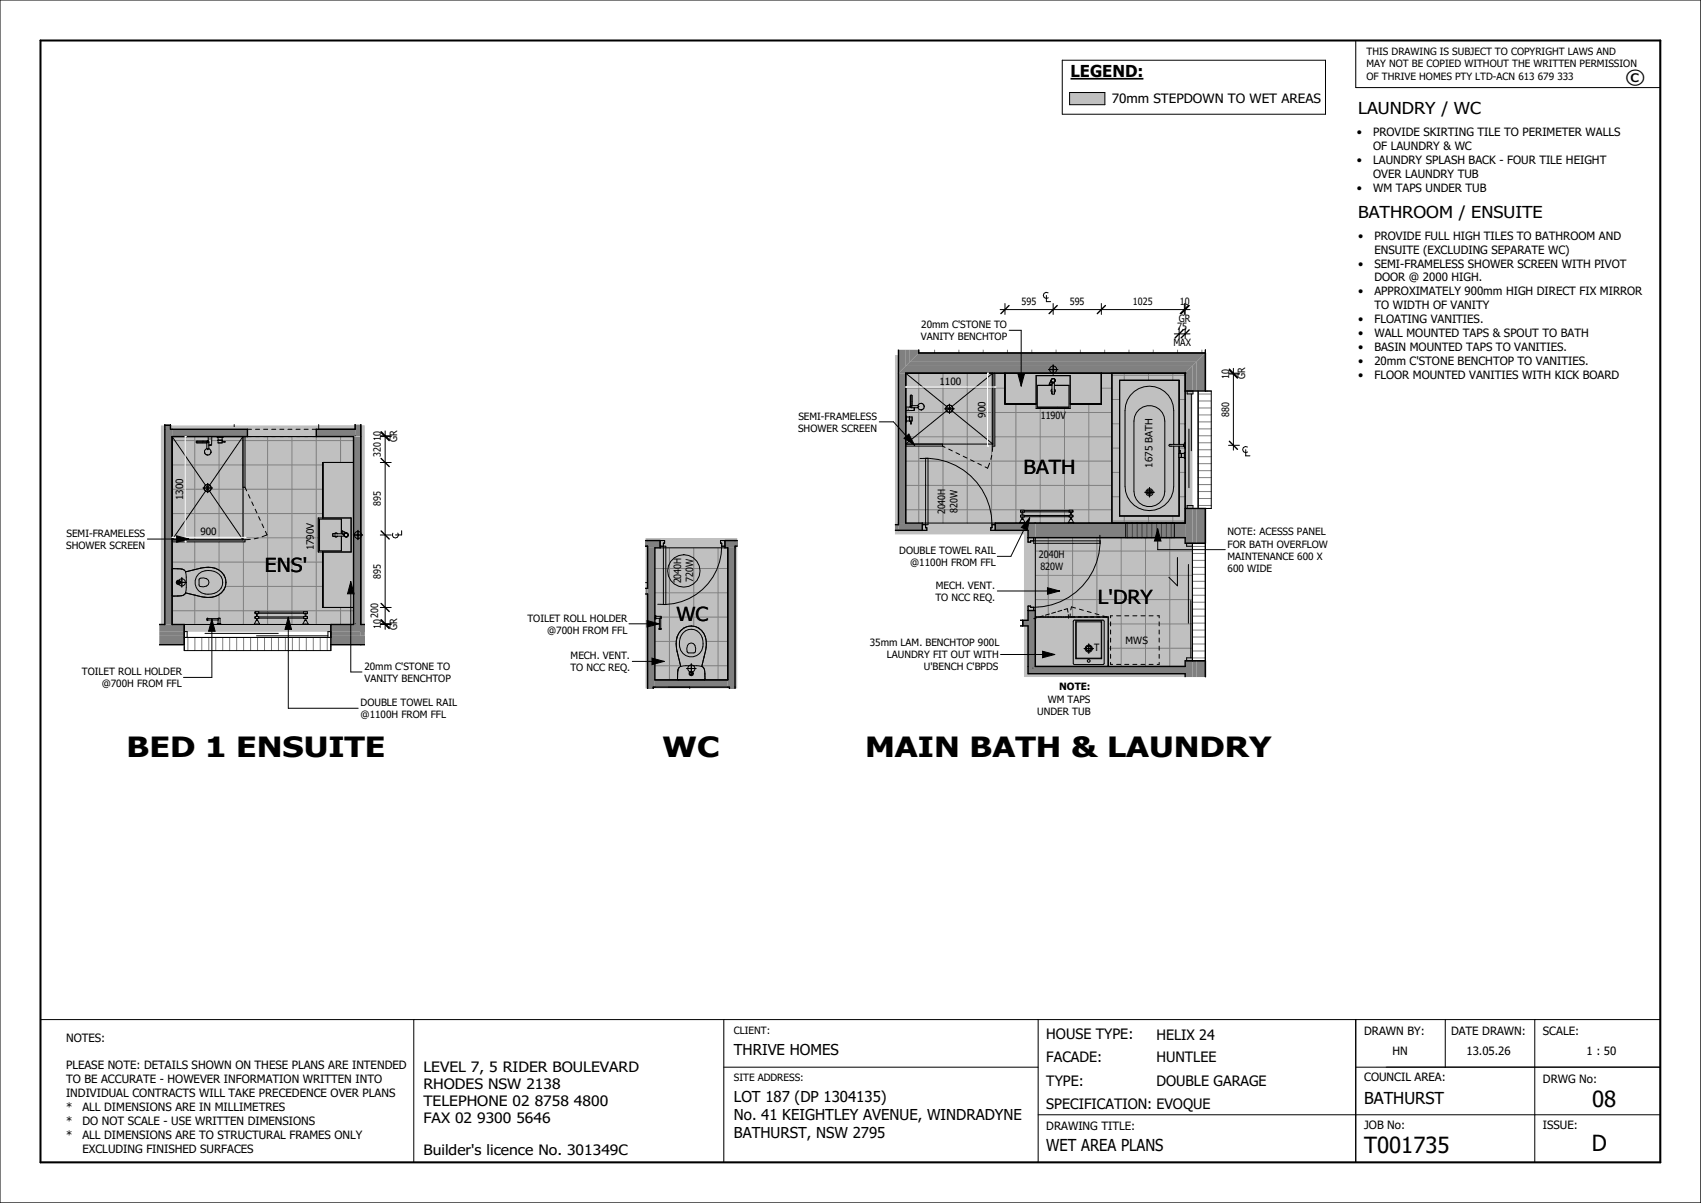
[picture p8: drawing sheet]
<svg xmlns="http://www.w3.org/2000/svg" width="420mm" height="297mm" viewBox="0 0 420 297" stroke-linecap="round" stroke-linejoin="round" font-family="sans-serif">
<g fill="#808080">
<path d="M226.8 87.1h70.8l-2.2 2.2h-70.8z"/>
<path d="M223.6 90.3h70.8l-1.8 1.8h-70.8z"/>
<path d="M224.3 89.6l.3-.3h70.8l-1 1h-70.8z"/>
<path d="M224.6 86.3h2.2v.8l-2.2 2.2z"/>
<path d="M223.6 86.3h1v3l-1 1z"/>
<path d="M221.8 86.3h1.8v4l-1.8 1.8z"/>
<path d="M253.8 164.5h38.8v1.8h-38.8z"/>
<path d="M255.6 129.1h37v3.6h-37z"/>
<path d="M221.8 92.1h1.8v37h-1.8z"/>
<path d="M295.4 163.1v4.1h2.2v-4.1zM295.4 125.5v8.6h2.2v-8.6zM295.4 89.3v7.2h2.2v-9.4z"/>
<path d="M294.4 163.1v4.1h1v-4.1zM294.4 125.5v8.6h1v-8.6zM294.4 90.3v6.2h1v-7.2z"/>
<path d="M292.6 163.1v4.1h1.8v-4.1zM292.6 125.5v8.6h1.8v-8.6zM294.4 90.3l-1.8 1.8v4.4h1.8z"/>
<path d="M253.8 150.7v13.8h1.8v-13.8zM253.8 129.1v3.6h1.8v-3.6z"/>
</g>
<path d="M226.8 86.3h70.8v.8h-70.8z" fill="#fff"/>
<path d="M252.8 154.5v12.7h39.8v-.9h-38.8v-11.8zM223.6 92.1v37h4.1v1.8h-6.8v1h31.9v21.2h1v-2.4h1.8v13.8h37v-1.4h1.8v-29h-1.8v-1.4h-38.8v-1.8h-8.1v-1.8h46.9v-3.6h1.8v-29h-1.8v-4.4zM220.9 87.7v41.8h.9v-41.8z" fill="#c0c0c0"/>
<path d="M221.8 129.1v1.8h5.9v-1.8zM245.7 129.1v1.8h8.1v-1.8z" fill="#808080"/>
<g fill="#fff">
<path d="M295.8 96.5h3.3v29h-3.3z"/>
<path d="M294.4 134.1h3.2v29h-3.2z"/>
</g>
<g fill="#808080">
<path d="M220.9 129.6l.9-.1v1.4h-.9z"/>
<path d="M252.5 153.1h1.3v1.4h-1.3z"/>
</g>
<g fill="none" stroke="#808080" stroke-width=".25">
<path d="M223.6 95.8h21.5M226.8 92.1v7.7M230.8 86.3v.8M232.8 92.1v37M236.8 86.3v.8M238.8 92.1v37M242.8 86.3v.8M244.8 92.1v37M245.6 95.8h2.5M248.8 86.3v.8M250.8 99.7v29.4M254.8 86.3v.8"/>
<path d="M260.8 86.3v.8M266.8 86.3v.8M268.8 99.7v29.4M271.9 95.8h2.6M272.8 86.3v.8M274.5 92.6h18.1M274.5 98.6h1.9M277.6 92.1v1.8M278.8 86.3v.8M283.6 92.1v1.8M284.8 86.3v.8M289.6 92.1v1.8"/>
<path d="M290.8 86.3v.8M291.1 98.6h1.5M295.8 99h3.3M295.8 97.3h3.3M296.8 86.3v.8M223.6 119.8h50.9M223.6 113.8h50.9M223.6 107.8h21.5M223.6 101.8h21.5M226.8 101v8.6M226.8 110.1v19M245.6 107.8h28.9"/>
<path d="M245.6 101.8h28.9M256.8 100.8v25.3M262.8 100.8v25.3M274.5 104.6h1.9M274.5 110.6h1.9M274.5 116.6h1.9M291.1 104.6h1.5M291.1 110.6h1.5M291.1 116.6h1.5M295.8 119.6h3.3M295.8 117.9h3.3M295.8 116.2h3.3"/>
<path d="M295.8 114.5h3.3M295.8 112.8h3.3M295.8 111h3.3M295.8 109.3h3.3M295.8 107.6h3.3M295.8 105.9h3.3M295.8 104.2h3.3M295.8 102.4h3.3M295.8 100.7h3.3M223.6 125.8h50.9M255.6 136h38.8M256.8 126.3v1"/>
<path d="M256.8 127.5v1.6M258.8 132.7v19.6M262.8 126.3v1M262.8 127.5v1.6M264.8 132.7v19.6M270.8 132.7v19.6M274.5 122.6h1.9M274.5 128.6h18.1M276.8 132.7v31.8M277.6 127.4v1.7M282.8 132.7v31.8M283.6 127.4v1.7"/>
<path d="M288.8 132.7v31.8M289.6 127.4v1.7M291.1 122.6h1.5M294.4 138.4h3.2M294.4 136.6h3.2M294.4 134.9h3.2M295.8 124.8h3.3M295.8 123.1h3.3M295.8 121.4h3.3M255.6 142h38.8M255.6 148h38.8M273.6 154h20.8"/>
<path d="M294.4 159h3.2M294.4 157.3h3.2M294.4 155.6h3.2M294.4 153.8h3.2M294.4 152.1h3.2M294.4 150.4h3.2M294.4 148.7h3.2M294.4 147h3.2M294.4 145.2h3.2M294.4 143.5h3.2M294.4 141.8h3.2M294.4 140.1h3.2"/>
<path d="M273.6 160h20.8M294.4 162.4h3.2M294.4 160.7h3.2"/>
</g>
<path d="M278.4 129.1v3.6M279.6 129.1v3.6M280.8 129.1v3.6M282 129.1v3.6M283.2 129.1v3.6M284.4 129.1v3.6M285.6 129.1v3.6M286.8 129.1v3.6M288 129.1v3.6M289.2 129.1v3.6" fill="none" stroke="#454545" stroke-width=".25"/>
<path d="M221.8 86.3v43.2h-.9M226.8 86.3v.8h70.8v9.4h-5v-4.4h-69v37h4.1v1.8h-6.8M245.7 129.1h46.9v-3.6h5v8.6h-5v-1.4h-38.8v-1.8h-8.1zM292.6 167.2v-.9h-38.8v-11.8h-1.3v-1.4h1.3v-2.4h1.8v13.8h37v-1.4h5v4.1" fill="none" stroke="#000" stroke-width=".35"/>
<g fill="none" stroke="#000" stroke-width=".25">
<path d="M223.6 92.1h69v37h-27.5M223.6 92.1l21.5 17.5h-21.5l21.5-17.5v18M223.6 92.1v37M224.8 97.7v2.6zM224.8 97.7l.2-.2 .2 .2M225.2 97.7v2.5M226.8 86.3v.8h70.8M227.2 99.6h-.1M227.4 99.6l.4 .1M227.5 99.6h.1M228.1 100v.1M234.4 99.8v2.3"/>
<path d="M245.6 92.1v18h-.5M248.1 92.1v7.6h7.7M255.8 92.7h8.4v8.1h-8.4zM256.1 95.1v5.4M256.1 95.1h3.6zM258.9 91.2h2.3M259.1 94.8v.2l.3 .1M259.1 94.8l.1 .1M259.1 94.8v.1M259.2 94.9h.1M259.2 94.9l.2 .1M259.4 95h.1"/>
<path d="M259.4 95v.1M259.4 95.1h.1M259.6 94.1l-.4 .8M259.6 96.6v.1M259.6 94.1v.1M259.6 96.3h.1M259.6 94v.1M259.6 94.2l.1 .1M259.6 96.8h.1M259.7 96.1l-.1 .1M259.7 94.9v2.3M259.7 97.2l.3 .1 .3-.1"/>
<path d="M259.7 94.3v.5M259.7 94.3l.2 .1M259.7 96.1l-.2 .4 .2 .4M259.7 97.2h.1M259.7 94.3h.1M259.8 94.3l.1 .1M259.8 94.4h.1M259.9 94.4h.1M259.9 94.4h.2l-.7 .6M260 94.4h.1M260 90.1v2.3M260.2 94.4l-.8 .7"/>
<path d="M260.2 94.4h.1M260.3 94.3v.1M260.3 94.3h.1M260.3 94.3l-.1 .1M260.3 97.2h.1M260.3 96.1l.2 .4-.2 .4M260.3 94.3v2.9M260.3 95.1h3.6M260.4 94.3h-.1M260.4 96.1v.1M260.4 96.8h.1M260.5 94.2l-.2 .1"/>
<path d="M260.5 96.3h.1M260.5 96.6v.1M260.5 93.9l-.3-.4a.63 .63 0 0 0-.7 .5l-.4 .8M260.5 93.9v.3M261 95.1h2.9M263.9 95.1v5.4M271.9 92.1v7.6h-7.7M274.5 92.1v37M292.6 91.9h.1M292.8 92v.1M293.1 96.5h1.5v.8h-1.5zM294.2 97.3v14"/>
<path d="M295.8 96.5v29M297.6 86.3v10.2h1.5v29h-1.5v41.7M223.6 100.5v.4zM223.6 100.9v.5zM223.6 110.1h9.1M223.6 100.5h1.2M223.8 102.9h1.4v1l-1.4 .1v.1M223.8 102.7v.1M223.8 102.7v1.4M223.8 102.7h-.2v1.4h.2M224.2 101.1h.1M224.2 100.7h.1"/>
<path d="M224.5 102.9v.1M224.5 102.9v1M224.5 103v.9M224.5 103.9h.1M224.6 103v.9M224.6 102.9v1M224.6 102.9v.1M224.7 100.4v.1M224.7 100.3v.1M224.8 100.5l.1 .1M224.8 100.5l.4 .2M224.8 103.9l.1 .8 .1-.8"/>
<path d="M225 100.2h.2M225 100.2l-.2 .2M225 100.2l-.3 .2M225.2 100.2h1.4M225.2 100.4h.1M225.2 100.2l-.2 .2 .2 .3M225.7 100.9v.4zM225.7 101.3l-2.1 .1M225.7 100.7v.2M226.6 100.2a.82 .82 0 0 1 .9-.6 .82 .82 0 0 1 .7 .8M226.6 100.2h.1M226.6 100.6a.79 .79 0 0 0 1.1 .5"/>
<path d="M226.6 100.2l.2 .2M226.8 100.4h.1M226.8 100.4l-.2 .3h-1.4M226.9 100.3v.1M226.9 100.4h.1M227.1 113.2a16.4 16.4 0 0 1 17.8 16.3M227.2 101.2h.1M227.5 101.2h.1M227.7 101.1l-.3 .1M227.9 101l-.1 .1M228.1 100.7v.1M228.1 100.2l.1 .2"/>
<path d="M228.2 100.4a.78 .78 0 0 1-.7 .8M228.5 113.1h.6v16.4h-1.4v1.4h1.1v-.6h-.3zM232.7 109.6v.5M232.7 110.1l.6 .3M233.3 100.9h2.3M234.2 110.9l.9 .4M236 111.8l.9 .4M237.8 112.6l.9 .5M239.6 113.5l.9 .5M241.4 114.4l.9 .4M244.3 114.4l-.4 1.2-.7-.3M244.9 112.4l-.2 1"/>
<path d="M245.1 110.1l-.1 1.3M256.1 100.5h7.8M281.3 101.1a3.8 3.8 0 0 1 4.1-.6 3.8 3.8 0 0 1 2.2 3.4v17.4a3.8 3.8 0 0 1-3.8 3.8 3.8 3.8 0 0 1-3.8-3.8v-17.4l.1-1 .5-1zM288.9 109.7l-.3 .2 .3 .3M288.9 110.2h.1M288.9 109.7h.1M288.9 110.2h3.4l.3 .4M289.8 109.7v-8.4a6 6 0 0 0-6-6 6 6 0 0 0-6 6v18.8a6 6 0 0 0 6 6 6 6 0 0 0 6-6v-9.9M291.1 111.9v1M291.1 112.9h1.3M291.1 111.9h1.3M291.1 109.7v-15.8h-14.7v33.5h14.7v-14.5"/>
<path d="M291.1 110.2v1.7M291.2 111.9l.1-.7 .1 .7M291.7 112v.9M291.7 112h.1M291.7 112v.9v-.1M292.2 109.9v.2M292.2 109.7v.2M292.2 109.9v.3M292.2 109.7h.1M292.2 110.1h.1M292.4 111.7v.1M292.4 113v.1"/>
<path d="M292.4 111.7v1.4M292.4 111.7h.2v1.4h-.2M292.6 109.3l-.3 .4h-3.4M292.6 109.3v.6M292.6 109.3v1.2M292.6 110.3v.3M293.6 105.9v14.5M227.7 129.1h24.1M244.9 129.5h.8v1.4h-1.1v-.6h.3zM251.8 129h1.3M251.8 129.1h1.3M251.8 129v.1"/>
<path d="M252 127.2v.2zM252 127.4v.3zM252 126v.2zM252 126.2v.3zM252 127.2h.9M252 127.7h.3M252 126h.9M252 126.5h.3M252.2 128.1l-.4 .9M252.3 127.7l-.1 .4h.2M252.3 127.2l.1-.9 .1 .9M252.3 127.7h.2"/>
<path d="M252.4 128.1h.1M252.5 126.5h.4M252.5 127.7l.1 .4h-.2M252.5 127.7h.4M252.6 128.1l.5 .9M252.9 127.4v.3h11.1v-.3M252.9 126.4v-.4h11.1v.4M252.9 127.2v.2M252.9 126.4h11.1M252.9 127.4h11.1M253.1 129.1h10.7M253.1 129v.1"/>
<path d="M253.8 132.7v1.1h.7v-.3h17.1v.6h-16.4v-1.4zM263.8 129h1.3M263.8 129.1h1.3M263.8 129v.1M264 127.2v.2M264 127.2h.9M264 127.7h.3M264 126h.9M264 126.5h.3M264.2 128.1l-.4 .9M264.3 127.7l-.1 .4h.2M264.3 127.2l.1-.9 .1 .9"/>
<path d="M264.3 127.7h.2M264.4 128.1h.1M264.4 128.1h.2zM264.5 126.5h.4M264.6 128.1l.5 .9M264.9 127.2v.2zM264.9 127.4v.3zM264.9 126v.2zM264.9 126.2v.3zM264.9 127.7h-.4v.4M265.1 129v.1M271.6 132.1a16.4 16.4 0 0 1-16.4 17.8"/>
<path d="M278 129.1v3.6M282.7 121.5h2.3M283.8 120.4v2.3M290 129.1v3.6M290.7 137.6v7l-2.1-2.1M292.6 132.7h-37v18.2M293.1 124.8h1.5v.7h-1.5zM293.4 139.4v14.5M294.4 134.1v29M297.6 134.1h-4.6v.8h1.4M251.8 153.1h.7v1.4h-.7M253.8 149.6h.7v.3h.7v.8h-1.4z"/>
<path d="M255.6 152.3h18v12.2h-18zM256 152.5l-.8 .2M257.6 152l-1 .3M259.1 151.6l-1 .3M260.6 151.1l-.9 .3M262.2 150.7l-1 .3M262.7 150.5l.8-.2 .2 .9M263.8 151.7v.9M264.3 151.6l-.1 .7M265.1 153.2l7.2-.1 .3 .2v10.5l-.1 .2-7.2 .1-.3-.2zM265.6 150.1l-1-.3-.2 .8M265.6 153.2h6.4v9.4h-6.4z"/>
<path d="M265.7 153.6h6.2v8.9h-6.2zM266.5 150.4l1 .3M268.5 150.9l.9 .3M268.8 159v2.3M270.4 151.5l.9 .3M272.3 152l1 .3M274.2 153.5v1M274.2 155.5v1M274.2 157.5v1M274.2 159.5v1M274.7 152h-.5v.5M275.7 152h1"/>
<path d="M277.7 152h1M279.7 152h1M281.7 152h1M283.7 152h1M285.7 152h.5v.5M286.2 153.5v1M286.2 155.5v1M286.2 157.5v1M286.2 159.5v1M294 148.3v14.1M255 164.9v.1M267.7 160.1h2.3"/>
<path d="M274.2 161.5v1M274.2 163.5v.5h.5M275.7 164h1M277.7 164h1M279.7 164h1M281 164.5h11.6M281.7 164h1M283.7 164h1M286.2 161.5v1M286.2 163.5v.5h-.5M294.4 162.4h-1.4v.7h4.6"/>
<circle cx="260" cy="91.2" r=".9"/>
<circle cx="260" cy="93.9" r=".5"/>
<circle cx="234.4" cy="100.9" r=".9"/>
<circle cx="283.8" cy="121.5" r=".6"/>
<circle cx="283.8" cy="121.5" r=".4"/>
<circle cx="283.8" cy="121.5" r=".9"/>
<circle cx="268.8" cy="160.1" r=".7"/>
<circle cx="268.8" cy="160.1" r=".6"/>
<circle cx="268.8" cy="163.2" r=".35"/>
<circle cx="268.8" cy="160.1" r=".9"/>
</g>
<g fill="#808080">
<path d="M40.7 106h1.8v48.2h-1.8z"/>
<path d="M87.3 107.8h1.8v46.4h-1.8z"/>
<path d="M42.5 106v1.8h18.6v-1.8zM78.1 106v1.8h9.6v-1.8z"/>
</g>
<g fill="#fff">
<path d="M40.7 104.8h1.4v.2h-1.4z"/>
<path d="M78.7 104.8h9v.2h-9z"/>
<path d="M89.1 104.8h1v.2h-1z"/>
</g>
<g fill="#808080">
<path d="M39.3 157v2.2h6.2v-2.2zM81.7 157v2.2h7.4v-2.2z"/>
<path d="M39.3 156v1h6.2v-1zM81.7 156v1h7.4v-1z"/>
<path d="M81.7 154.2v1.8h7.4v-1.8zM39.3 154.2v1.8h6.2v-1.8z"/>
</g>
<path d="M45.5 156h36.2v1.4h-36.2z" fill="#fff"/>
<path d="M42.1 105v1h19v1.8h-18.6v46.4h3v1.8h36.2v-1.8h5.6v-46.4h-9.2v-1.8h9.6v-1zM39.7 105v49.2h1v-49.2zM89.1 105v49.2h1v-49.2z" fill="#c0c0c0"/>
<path d="M39.3 104.8v49.4h.4v-49.2h1v-.2zM42.1 104.8v.2h36.6v-.2z" fill="#fff"/>
<g fill="#808080">
<path d="M89.1 157h1v2.2h-1z"/>
<path d="M89.1 156h1v1h-1z"/>
<path d="M89.1 154.2h1v1.8h-1z"/>
</g>
<path d="M45.5 157.4h36.2v3.2h-36.2z" fill="#fff"/>
<g fill="#808080">
<path d="M40.7 105h1.4v1h-1.4z"/>
<path d="M87.7 104.8h1.4v3h-1.4z"/>
</g>
<g fill="none" stroke="#808080" stroke-width=".25">
<path d="M42.5 108.8h8.9M42.5 114.8h17.5M48.1 107.8v25.5M52.3 108.8h1.5M54.1 109.3v24M54.8 108.8h5.2M60.5 108.8h26.8M60.5 114.8h19.2M66.1 107.8v43.3M72.1 107.8v43.3M78.1 107.8v46.4M84.1 107.8v6.4"/>
<path d="M42.5 120.8h37.2M42.5 126.8h37.2M42.5 132.8h36.1M42.5 138.8h37.2M48.1 133.8v6.8M54.1 133.8v7M60.1 120.3v13M60.1 133.8v20.4M42.5 150.8h44.8M46.4 157.4v3.2M48.1 146.9v7.3M48.1 157.4v3.2"/>
<path d="M49.8 157.4v3.2M51.6 157.4v3.2M53.3 157.4v3.2M54.1 146.8v5.8M55 157.4v3.2M55.6 144.8h24.1M56.7 157.4v3.2M58.4 157.4v3.2M60.2 157.4v3.2M61.9 157.4v3.2M63.6 157.4v3.2M65.3 157.4v3.2"/>
<path d="M66.1 151.4v.9M66.1 152.6v1.6M67 157.4v3.2M68.8 157.4v3.2M70.5 157.4v3.2M72.1 151.4v.9M72.1 152.6v1.6M72.2 157.4v3.2M73.9 157.4v3.2M75.6 157.4v3.2M77.4 157.4v3.2M79.1 157.4v3.2"/>
<path d="M80.8 157.4v3.2M84.1 150v4.2"/>
</g>
<path d="M87.7 104.8v1.2h-9.6v1.8h9.2v46.4h-5.6v5h8.4M89.1 104.8v49.4h1M39.3 154.2h1.4v-49.2h1.4v1h19v1.8h-18.6v46.4h3v5h-6.2" fill="none" stroke="#000" stroke-width=".35"/>
<g fill="none" stroke="#000" stroke-width=".25">
<path d="M40.7 104.8v.2h1.4v-.2M42.5 107.8h35.6M42.5 107.8v46.4M42.5 107.8l17.5 25.5v-25.5l-17.5 25.5h18M48.6 109.3h2.5M48.6 108.9h2.6M48.6 108.9l-.2 .2 .2 .2M50.5 111.6h.1M50.5 111.6l.1 .4M50.5 111.6v.1M50.5 111.3h.1M50.9 112.2l.1 .1"/>
<path d="M51.1 109.3v1.5M51.1 109.1v.1M51.1 109.1v.2M51.1 112.3h.2M51.1 108.9v.2M51.2 108.9h.1M51.2 108.9l-.1 .2M51.2 111h.2M51.2 109.3h.1M51.3 119.3v2.3M51.3 108.9l.2 .1 .1 .3M51.3 108.9h-.1"/>
<path d="M51.3 108.9h.1M51.5 110.8h-.4a.82 .82 0 0 0-.6 .9 .82 .82 0 0 0 .8 .7M51.5 109l-.1-1.2h.9l-.1 2.1M51.5 110.8h.1M51.5 110.8a.79 .79 0 0 1 .6 1M51.6 109.3l-.3-.2-.2 .2M51.6 109.9h.2M51.6 109.3v1.5M51.6 108.4h.1M51.7 112.2h-.1M51.8 109.9h.4zM52 108.4h.1"/>
<path d="M52.1 111.3h.1M52.1 111.6a.8 .8 0 0 1-.8 .8M52.1 111.6l-.2 .4M53.6 108h1.4M53.6 108h.1M53.6 108v-.2h1.4v.2M53.8 108v1.3h1v-1.3M53.9 108.7h.9M53.9 108.7h.1M54.8 108.7h.1M54.8 109l.8 .1-.8 .1M54.9 108h.1"/>
<path d="M57.8 104.8v.5M60.5 107.8v12.5M61.1 106h1M63.1 106h1M65.1 106h1M67.1 106h1M69.1 106h1M71.1 106h1M73.1 106h1M75.1 106h1M77.1 106h1M78.7 104.8v1.2h9v-1.2"/>
<path d="M87.3 107.8v46.4M87.3 114.2h-7.6v13.7M87.7 107.6h.1M89.1 104.8v49.4M50.1 120.5h2.3M60 120.3h.5M60.5 133.3v.5h-18M60.5 120.3l.4 .9M61.3 122.1l.4 .9M61.8 133.2l-1.3 .1M62.2 123.9l.4 .9M63 125.7l.4 .9"/>
<path d="M63.8 132.8l-1 .2M63.8 127.5l.5 1M64.7 129.4l.4 .9M65.5 131.2l.4 .9-1.2 .4M78.6 127.9h8.1v8.4h-8.1zM78.9 128.2h5.4M78.9 136h5.4M78.9 128.2v7.8M79.7 136.3v13.7h7.6M82.2 131.8h2.3M82.2 131.8l-.1 .2 .1 .4M82.2 131.8h.1"/>
<path d="M82.2 132.4h.1M82.6 131.8l.4-.2 .4 .2M82.6 132.4l.1 .1M82.7 131.7h-.1M82.8 132.5v.1M82.8 131.6h.1M83.1 131.6h.1M83.2 132.5l-.1 .1M83.3 131.7h.1M83.3 132.4v.1M83.4 132.4l-.4 .2-.4-.2M84.3 128.2v3.6z"/>
<path d="M84.3 132.4v3.6zM84.3 131.5l.7 .7M84.3 131.4v.1M84.4 131.4h.1M84.4 131.4l.6 .7M84.4 131.4l-.1 .1M84.5 131.2h.1M84.6 131.2l-.2 .2M84.6 131.2l.7 .4M84.6 131.1l.9 .5M84.6 131.1h-.2l-.1 .4M84.6 131.1v.1"/>
<path d="M84.6 131.1h.1M84.7 131.8h.4M85 132.1h.1M85 132v.1M85 131.9v.2M85 132.2l.1 .2M85 131.9h.1M85.1 132.3v.1M85.1 131.8h.1M85.1 132.4h.1M85.1 132.4h-2.9M85.1 131.8l-.1 .1"/>
<path d="M85.2 132.4l.3 .2M85.3 131.6l-.2 .2M85.3 131.6h.1M85.4 131.6l-.2 .1a.52 .52 0 0 0 0 .8l.3 .1M85.4 131.6l.4 .1 .2 .2v.3l-.5 .4M87.2 132.1h2.3M88.4 130.9v2.3M42.5 147l.2 .2zM42.5 140.4v.1l.2-.1zM42.7 140.4l2.2 .1M43.7 143.8l.4-.4 .4 .4M43.7 143.8l.4 .4 .4-.4"/>
<path d="M43.7 143.8h2.3M44.9 142.6v2.3M44.9 140.5l.7 .3M44.9 147.1l-2.2 .1M45.5 157.4h36.2v-3.2h-36.2v6.4h36.2v-1.4M45.5 155.9h.7v1.5M45.6 140.8l.2 .4M45.6 146.7l-.7 .4M45.8 141.2l2.4-.6a8.1 8.1 0 0 1 5.7 .1l1.4 1.2M45.8 146.4l-.2 .3M45.8 141.2l.2 1.3-.2 3.9M49 141.7a3.8 3.8 0 0 1 5.9 1.3 3.3 3.3 0 0 1-4.3 3.6 2.9 2.9 0 0 1-2.3-1.9 2.9 2.9 0 0 1 .7-3z"/>
<path d="M49.2 142.9a1.61 1.61 0 0 1 2.4 .9 1.43 1.43 0 0 1-2.5 .6zM50.6 156.4h18.1M51.1 152.9v.3zM51.1 152.6v.3zM51.1 152.6h.2M51.1 153.2h.2M51.3 152.7v.5l2.5-.1M51.3 152.7h2.5M53.6 154l.1 .2h.8v-.2M53.8 152.7h.5M53.8 152.7h.1M53.8 152.7v.4"/>
<path d="M53.8 153.1h.1M54.3 152.7v1.3h.2h-.9h.2v-.9M55.3 141.9l.4 1.2 .1 .7M55.3 145.6a5.2 5.2 0 0 1-5.8 1.7l-3.7-.9M55.3 141.9l.4 .9 .1 1M55.8 143.8l-.1 .6-.4 1.2M55.8 143.8l-.1 .9-.4 .9M62.8 154.1h1.3M62.8 154.1l.3 .1M63 152.2v.3zM63 152.5v.2zM63 151v.3z"/>
<path d="M63 151.3v.2zM63 152.2h.9M63 152.7h.3M63 151h.9M63 151.5h.3M63.2 153.2l-.4 .9M63.3 152.7l-.1 .5h.2M63.3 152.2l.1-.9 .1 .9M63.3 157h17.7M63.3 152.7h.2M63.4 153.2h.1M63.5 151.5h.4"/>
<path d="M63.5 152.7h.4M63.5 152.7v.5M63.6 153.2l.5 .9M63.9 152.6v-.4h11.1v.4M63.9 151.1v.4h11.1v-.4M63.9 151.1h11.1M63.9 152.6h11.1M63.9 152.6h.1M64.1 154.1l-.7 .1M74.8 154.1h1.3M75 152.2h.9M75 152.7h.3"/>
<path d="M75 151h.9M75 151.5h.3M75 152.6h.1M75.2 153.2l-.4 .9M75.3 152.2l.1-.9 .1 .9M75.3 152.7v.5M75.3 153.2h.1M75.3 152.7h.2M75.4 153.2h.1M75.5 151.5h.4M75.5 152.7l.1 .5h-.2M75.5 152.7h.4"/>
<path d="M75.6 153.2l.5 .9M75.9 152.2v.3zM75.9 152.5v.2zM75.9 151v.3zM75.9 151.3v.2zM81.7 155.9h-.7v1.5M87.7 154h.1"/>
<circle cx="51.2" cy="120.5" r=".9"/>
<circle cx="51.3" cy="120.5" r=".9"/>
<circle cx="88.4" cy="132.1" r=".9"/>
<circle cx="44.1" cy="143.8" r=".56"/>
<circle cx="44.1" cy="143.8" r=".41"/>
<circle cx="44.9" cy="143.8" r=".9"/>
</g>
<g fill="#808080">
<path d="M159.4 145.2h.5v1.4h-.5z"/>
<path d="M159.9 169.6h1.4v.4h-1.4z"/>
<path d="M159.4 133.5h.5v1.4h-.5z"/>
<path d="M161.7 167.8h18v1.8h-18z"/>
<path d="M180.1 169.6h1.4v.4h-1.4z"/>
</g>
<path d="M181.5 134.9v35.1h.5v-35.1zM161.3 169.6v.4h18.8v-.4zM159.4 146.6v23.4h.5v-23.4zM159.4 132.8v.7h3.6v1.8h-1.3v32.5h18v-32.5h-.7v-1.8h3v-.7zM159.4 134.9v10.3h.5v-10.3z" fill="#c0c0c0"/>
<g fill="#808080">
<path d="M159.9 135.3h1.8v34.3h-1.8z"/>
<path d="M181.5 133.5h.5v1.4h-.5z"/>
<path d="M179.7 135.3h1.8v34.3h-1.8z"/>
<path d="M159.9 133.5v1.8h3.1v-1.8zM179 133.5v1.8h2.5v-1.8z"/>
</g>
<path d="M165.3 135.3v32.5M171.3 135.3v19.3M177.3 135.3v32.5M161.7 140.4h18M161.7 146.4h18M161.7 158.4h5.3M163.2 152.4h16.5M174.4 158.4h5.3M161.7 164.4h6.3M173.3 164.4h6.4" fill="none" stroke="#808080" stroke-width=".25"/>
<g fill="none" stroke="#000" stroke-width=".35">
<path d="M249.1 75.4l-2 2M261 75.4l-2 2M272.9 75.4l-2 2M293.4 75.4l-2 2M293.6 75.4l-2 2M292.1 81.4l-2 2M293.6 81.4l-2 2M303.5 91.3l2 2M303.5 91.1l2 2M94.1 113.2l2 2M94.1 106.8l2 2M94.1 106.6l2 2"/>
<path d="M303.5 108.9l2 2M94.1 131.1l2 2M159.4 134.9h.5v10.3h-.5M159.4 133.5h3.6v1.8h-1.3v32.5h18v-32.5h-.7v-1.8h3M182 134.9h-.5v35.1M94.1 153.2l2 2M94.1 153l2 2M94.1 149l2 2M159.4 146.6h.5v23.4M161.3 170v-.4h18.8v.4"/>
</g>
<g fill="none" stroke="#000" stroke-width=".25">
<path d="M0 0h420v297h-420zM10 10h400v277h-400zM262.3 14.9h65v13.3h-65zM334.8 10v11.6h75.2M246.9 76.4h46.9M248.1 74.9v2.7M258.4 72.9v1.6h1M258.8 72.3l-.5-.1-.5 .2-.2 .5 .2 .6 .5 .2 .5-.2M260 74.9v2.7M271.9 74.9v2.7M292.4 74.9v2.7M292.6 74.9v2.7"/>
<path d="M249.2 81.5h2.9v13.8M251.3 92.3h1.6l-.8 3zM289.9 82.4h3.9M291.1 80.9v2.7M292.6 80.9v2.7M303.3 92.3h2.7M303.3 92.1h2.7M304.5 90.9v20.2M93.9 114.2h2.7M93.9 107.8h2.7M93.9 107.6h2.7M95.1 106.4v49"/>
<path d="M217.1 104.1h3.5l5.2 5.8M223.2 108.2l1.2-1.1 1.4 2.8zM303.3 109.9h2.7M307.6 111v1.5h1M308 110.4l-.5-.2-.5 .3-.2 .5 .2 .5 .5 .3 .6-.2M36.4 133.1h10.2M43.6 132.3l3 .8-3 .8zM93.9 132.1h2.7M98.2 131.6l.2 .5-.2 .5-.5 .2-.6-.1-.2-.5 .1-.6M99.2 131v1.1h-1.6M159.4 134.9h.5M163 133.5v1.4h1.4v14.3h-.6v-15.1h.3v-.6z"/>
<path d="M163 135.3h16M177.9 133.5h1.1v1.4h-.8v-.8h-.3zM178.2 134.9a14.4 14.4 0 0 1-15.8 14.3M179.7 135.3v32.5h-18M254.2 127.9l-.5 3-1.5-.7zM254.2 127.9l-4.6 9.5h-3.4M285.9 130.6l.8 3h-1.6zM285.9 130.6v5.1h16.6M52.3 152.8l.8 3h-1.6zM52.3 152.8v14.4h-7M71.2 152.4l.8 3h-1.6zM71.2 152.4v22.5h17.2"/>
<path d="M86.6 143.6l.8 3h-1.6zM86.6 143.6v22.3h2.8M93.9 154.2h2.7M93.9 154h2.7M93.9 150h2.7M155.3 154h7.5M159.4 143.8h.5M159.8 153.2l3 .8-3 .8zM161.9 152h-.2v.8h.2M162.7 155.3h.3zM162.7 155.2v.1M162.8 155.2h.4"/>
<path d="M162.8 152.7h.3M162.8 152.7v2.5M162.8 152.7h.1M163 155.3h.3zM163.1 152.7h.1M163.1 152.7v2.5M163.2 152.2l-1.3-.1v-.1v.8v-.1h.9M163.2 152.2v.5M163.3 155.2v.1M168.7 156.2a2.83 2.83 0 0 1 3.1-.6 2.83 2.83 0 0 1 1.8 2.6 3 3 0 0 1-1.7 3.7 3 3 0 0 1-3.8-1.3l-.3-1.3a4.1 4.1 0 0 1 .9-3.1zM168.8 155.1a5.2 5.2 0 0 0-1.6 5.7l.9 3.7M170.1 158.9l.6-.2a1.43 1.43 0 0 1 .6 2.5l-1.5-.1a1.83 1.83 0 0 1 .3-2.2z"/>
<path d="M170.7 154.6h-.7l-1.2 .5M170.7 154.6h.6l1.2 .5M170.7 154.6l-1 .1-.9 .4M170.7 154.6l.9 .1 .9 .4M172.5 155.1a5.2 5.2 0 0 1 1.7 5.7l-.9 3.7M246.2 145.9h15.4M258.6 145.1l3 .8-3 .8zM156.1 163.3h7.9M161 162.5l3 .8-3 .8zM161.3 169.6v.4M165 169.6h5.3v.4M167.3 167.7l.2 .1z"/>
<path d="M167.4 165.4l-.1 2.3M167.7 164.8l-.3 .6M168.1 164.5l-.4 .3M168.1 164.5l1.3-.1 3.9 .1M169.5 165h2.3M170.7 165.9l-.4 .4 .4 .4M170.7 165.9l.4 .4-.4 .4M170.7 163.9v2.8M173.3 164.5l.3 .3M173.6 164.8l.4 .6M174 165.4l.1 2.3M174.1 167.7l-.2 .1z"/>
<path d="M247 161.6h13.4M257.4 160.8l3 .8-3 .8zM10 251.7h400M102.2 251.7v35.3M178.7 251.7v35.3M256.3 251.7v35.3M334.8 251.7v35.3M356.9 251.7v11.8M379 251.7v35.3M178.7 263.5h77.6M256.3 275.2h153.7M334.8 263.5h75.2"/>
<circle cx="168.9" cy="141" r="4"/>
<circle cx="170.7" cy="166.3" r=".56"/>
<circle cx="170.7" cy="165" r=".9"/>
</g>
<path d="M251.3 92.3h1.6l-.8 3zM223.2 108.2l1.2-1.1 1.4 2.8zM43.6 132.3l3 .8-3 .8zM254.2 127.9l-.5 3-1.5-.7zM285.9 130.6l.8 3h-1.6zM52.3 152.8l.8 3h-1.6zM71.2 152.4l.8 3h-1.6zM86.6 143.6l.8 3h-1.6zM159.8 153.2l3 .8-3 .8zM258.6 145.1l3 .8-3 .8zM161 162.5l3 .8-3 .8zM257.4 160.8l3 .8-3 .8z" fill="#000"/>
<path d="M223.6 95.5h.1M223.6 95.5h22M243.8 92.1h.1M243.8 92.1v18M245.6 95.5h.1M45.7 107.8h.1M45.7 107.8v26M243.8 110.1h.1M42.5 132.7h.1M42.5 132.7h18M45.7 133.8h.1M60.5 132.7h.1" fill="none" stroke="#fff" stroke-width=".25"/>
<path d="M10 10h400v277h-400z" fill="none" stroke="#000" stroke-width=".5"/>
<path d="M264.1 22.8h8.7v3h-8.7z" fill="#c0c0c0"/>
<path d="M264.1 22.8h8.7v3h-8.7z" fill="none" stroke="#000" stroke-width=".25"/>
<path d="M264.3 19.4h18" fill="none" stroke="#000" stroke-width=".41"/>
<g font-size="6.9">
<text x="31.2" y="186.9">BED 1 ENSUITE</text>
<text x="163.6" y="186.9">WC</text>
<text x="213.6" y="186.9">MAIN BATH &amp; LAUNDRY</text>
</g>
<g font-size="5.5">
<text x="393.1" y="273.2">08</text>
<text x="336.8" y="284.7">T001735</text>
<text x="393.1" y="284.1">D</text>
</g>
<g font-size="4.8">
<text x="401.4" y="20.7">©</text>
<text x="252.7" y="117.1">BATH</text>
<text x="65.4" y="141.2">ENS'</text>
<text x="271.1" y="149.1">L'DRY</text>
<text x="167" y="153.4">WC</text>
</g>
<g font-size="4.1">
<text x="264.3" y="19.1">LEGEND:</text>
<text x="335.3" y="28.2">LAUNDRY / WC</text>
<text x="335.3" y="53.8">BATHROOM / ENSUITE</text>
<text x="336.8" y="272.6">BATHURST</text>
<text x="258.4" y="284.1">WET AREA PLANS</text>
</g>
<g font-size="3.7">
<text x="181.2" y="260.4">THRIVE HOMES</text>
<text x="181.2" y="272">LOT 187 (DP 1304135)</text>
<text x="181.2" y="276.5">No. 41 KEIGHTLEY AVENUE, WINDRADYNE</text>
<text x="181.2" y="281">BATHURST, NSW 2795</text>
</g>
<g font-size="3.5">
<text x="258.4" y="256.6">HOUSE TYPE:</text>
<text x="285.5" y="256.8">HELIX 24</text>
<text x="258.4" y="262.3">FACADE:</text>
<text x="285.5" y="262.3">HUNTLEE</text>
<text x="104.5" y="264.6">LEVEL 7, 5 RIDER BOULEVARD</text>
<text x="104.5" y="268.8">RHODES NSW 2138</text>
<text x="258.4" y="268">TYPE:</text>
<text x="285.5" y="268">DOUBLE GARAGE</text>
<text x="104.5" y="273.1">TELEPHONE 02 8758 4800</text>
<text x="258.4" y="273.9">SPECIFICATION: EVOQUE</text>
<text x="104.5" y="277.3">FAX 02 9300 5646</text>
<text x="104.6" y="285.2">Builder's licence No. 301349C</text>
</g>
<text font-size="3.2" x="274.5" y="25.4">70mm STEPDOWN TO WET AREAS</text>
<g font-size="2.8">
<text x="335" y="33.7">•</text>
<text x="339" y="33.7">PROVIDE SKIRTING TILE TO PERIMETER WALLS</text>
<text x="335" y="40.6">•</text>
<text x="339" y="37.1">OF LAUNDRY &amp; WC</text>
<text x="339" y="40.6">LAUNDRY SPLASH BACK - FOUR TILE HEIGHT</text>
<text x="335" y="47.4">•</text>
<text x="339" y="44">OVER LAUNDRY TUB</text>
<text x="339" y="47.4">WM TAPS UNDER TUB</text>
<text x="335.3" y="59.2">•</text>
<text x="339.4" y="59.2">PROVIDE FULL HIGH TILES TO BATHROOM AND</text>
<text x="339.4" y="62.6">ENSUITE (EXCLUDING SEPARATE WC)</text>
<text x="335.3" y="66">•</text>
<text x="339.4" y="66">SEMI-FRAMELESS SHOWER SCREEN WITH PIVOT</text>
<text x="339.4" y="69.5">DOOR @ 2000 HIGH.</text>
<text x="335.3" y="72.9">•</text>
<text x="339.4" y="72.9">APPROXIMATELY 900mm HIGH DIRECT FIX MIRROR</text>
<text x="339.4" y="76.4">TO WIDTH OF VANITY</text>
<text x="335.3" y="79.8">•</text>
<text x="335.3" y="83.2">•</text>
<text x="339.4" y="79.8">FLOATING VANITIES.</text>
<text x="339.4" y="83.2">WALL MOUNTED TAPS &amp; SPOUT TO BATH</text>
<text x="335.3" y="86.7">•</text>
<text x="339.4" y="86.7">BASIN MOUNTED TAPS TO VANITIES.</text>
<text x="335.3" y="90.1">•</text>
<text x="335.3" y="93.6">•</text>
<text x="339.4" y="90.1">20mm C'STONE BENCHTOP TO VANITIES.</text>
<text x="339.4" y="93.6">FLOOR MOUNTED VANITIES WITH KICK BOARD</text>
<text x="16.3" y="257.2">NOTES:</text>
<text x="336.8" y="255.6">DRAWN BY:</text>
<text x="358.3" y="255.6">DATE DRAWN:</text>
<text x="381" y="255.6">SCALE:</text>
<text x="343.8" y="260.4">HN</text>
<text x="362.1" y="260.6">13.05.26</text>
<text x="391.7" y="260.4">1 : 50</text>
<text x="16.3" y="264">PLEASE NOTE: DETAILS SHOWN ON THESE PLANS ARE INTENDED</text>
<text x="16.3" y="267.5">TO BE ACCURATE - HOWEVER INFORMATION WRITTEN INTO</text>
<text x="336.8" y="266.9">COUNCIL AREA:</text>
<text x="381" y="267.3">DRWG No:</text>
<text x="16.3" y="270.9">INDIVIDUAL CONTRACTS WILL TAKE PRECEDENCE OVER PLANS</text>
<text x="16.3" y="274.3">*</text>
<text x="20.3" y="274.3">ALL DIMENSIONS ARE IN MILLIMETRES</text>
<text x="16.3" y="277.8">*</text>
<text x="16.3" y="281.2">*</text>
<text x="20.3" y="277.8">DO NOT SCALE - USE WRITTEN DIMENSIONS</text>
<text x="20.3" y="281.2">ALL DIMENSIONS ARE TO STRUCTURAL FRAMES ONLY</text>
<text x="258.4" y="278.9">DRAWING TITLE:</text>
<text x="336.8" y="278.6">JOB No:</text>
<text x="381" y="278.6">ISSUE:</text>
<text x="20.3" y="284.7">EXCLUDING FINISHED SURFACES</text>
</g>
<g font-size="2.5">
<text x="337.4" y="13.7">THIS DRAWING IS SUBJECT TO COPYRIGHT LAWS AND</text>
<text x="337.4" y="16.7">MAY NOT BE COPIED WITHOUT THE WRITTEN PERMISSION</text>
<text x="337.4" y="19.6">OF THRIVE HOMES PTY LTD-ACN 613 679 333</text>
<text x="252.3" y="75.4">595</text>
<text x="264.2" y="75.4">595</text>
<text x="279.7" y="75.4">1025</text>
<text x="291.3" y="75.4">10</text>
<text x="227.3" y="84">VANITY BENCHTOP</text>
<text x="227.5" y="81">20mm C'STONE TO</text>
<text x="290.7" y="81.4">75</text>
<text x="291.1" y="79.4">GR</text>
<text x="289.7" y="85.4">MAX</text>
<text x="232" y="95">1100</text>
<text x="303.5" y="93.5" transform="rotate(-90 303.5 93.5)">10</text>
<text x="307.5" y="93.7" transform="rotate(-90 307.5 93.7)">GR</text>
<text x="197.1" y="106.6">SHOWER SCREEN</text>
<text x="197.1" y="103.6">SEMI-FRAMELESS</text>
<text x="243.3" y="103.1" transform="rotate(-90 243.3 103.1)">900</text>
<text x="257" y="103.5">1190V</text>
<text x="303.5" y="103" transform="rotate(-90 303.5 103)">880</text>
<text x="94.1" y="112.8" transform="rotate(-90 94.1 112.8)">32010</text>
<text x="98" y="109.1" transform="rotate(-90 98 109.1)">GR</text>
<text x="284.6" y="115.4" transform="rotate(-90 284.6 115.4)">1675 BATH</text>
<text x="45.2" y="123.5" transform="rotate(-90 45.2 123.5)">1300</text>
<text x="94.1" y="125" transform="rotate(-90 94.1 125)">895</text>
<text x="233.4" y="127" transform="rotate(-90 233.4 127)">2040H</text>
<text x="236.4" y="126.6" transform="rotate(-90 236.4 126.6)">820W</text>
<text x="16.3" y="135.5">SHOWER SCREEN</text>
<text x="16.4" y="132.6">SEMI-FRAMELESS</text>
<text x="49.5" y="132.1">900</text>
<text x="77.5" y="135.9" transform="rotate(-90 77.5 135.9)">1790V</text>
<text x="222" y="136.8">DOUBLE TOWEL RAIL</text>
<text x="256.5" y="137.8">2040H</text>
<text x="303.1" y="132.2">NOTE: ACESSS PANEL</text>
<text x="303.1" y="135.2">FOR BATH OVERFLOW</text>
<text x="94.1" y="142.9" transform="rotate(-90 94.1 142.9)">895</text>
<text x="171.2" y="143.7" transform="rotate(-90 171.2 143.7)">720W</text>
<text x="224.7" y="139.8">@1100H FROM FFL</text>
<text x="256.9" y="140.8">820W</text>
<text x="303.1" y="138.1">MAINTENANCE 600 X</text>
<text x="303.1" y="141.1">600 WIDE</text>
<text x="168.2" y="144.1" transform="rotate(-90 168.2 144.1)">2040H</text>
<text x="231" y="148.4">TO NCC REQ.</text>
<text x="231" y="145.4">MECH. VENT.</text>
<text x="93.4" y="152.5" transform="rotate(-90 93.4 152.5)">200</text>
<text x="94.1" y="155.3" transform="rotate(-90 94.1 155.3)">10</text>
<text x="98" y="155.5" transform="rotate(-90 98 155.5)">GR</text>
<text x="130.2" y="153.5">TOILET ROLL HOLDER</text>
<text x="135.1" y="156.5">@700H FROM FFL</text>
<text x="214.8" y="159.6">35mm LAM. BENCHTOP 900L</text>
<text x="270.2" y="160.8">T</text>
<text x="277.9" y="158.9">MWS</text>
<text x="20.2" y="166.7">TOILET ROLL HOLDER</text>
<text x="90" y="165.4">20mm C'STONE TO</text>
<text x="140.8" y="165.7">TO NCC REQ.</text>
<text x="140.9" y="162.8">MECH. VENT.</text>
<text x="219" y="162.5">LAUNDRY FIT OUT WITH</text>
<text x="228.1" y="165.5">U'BENCH C'BPDS</text>
<text x="25.1" y="169.7">@700H FROM FFL</text>
<text x="90" y="168.4">VANITY BENCHTOP</text>
<text x="258.7" y="173.4">WM TAPS</text>
<text x="261.6" y="170.5">NOTE:</text>
<text x="89" y="174.3">DOUBLE TOWEL RAIL</text>
<text x="89" y="177.3">@1100H FROM FFL</text>
<text x="256.1" y="176.4">UNDER TUB</text>
<text x="181.2" y="255.4">CLIENT:</text>
<text x="181.2" y="267">SITE ADDRESS:</text>
</g>
</svg>
